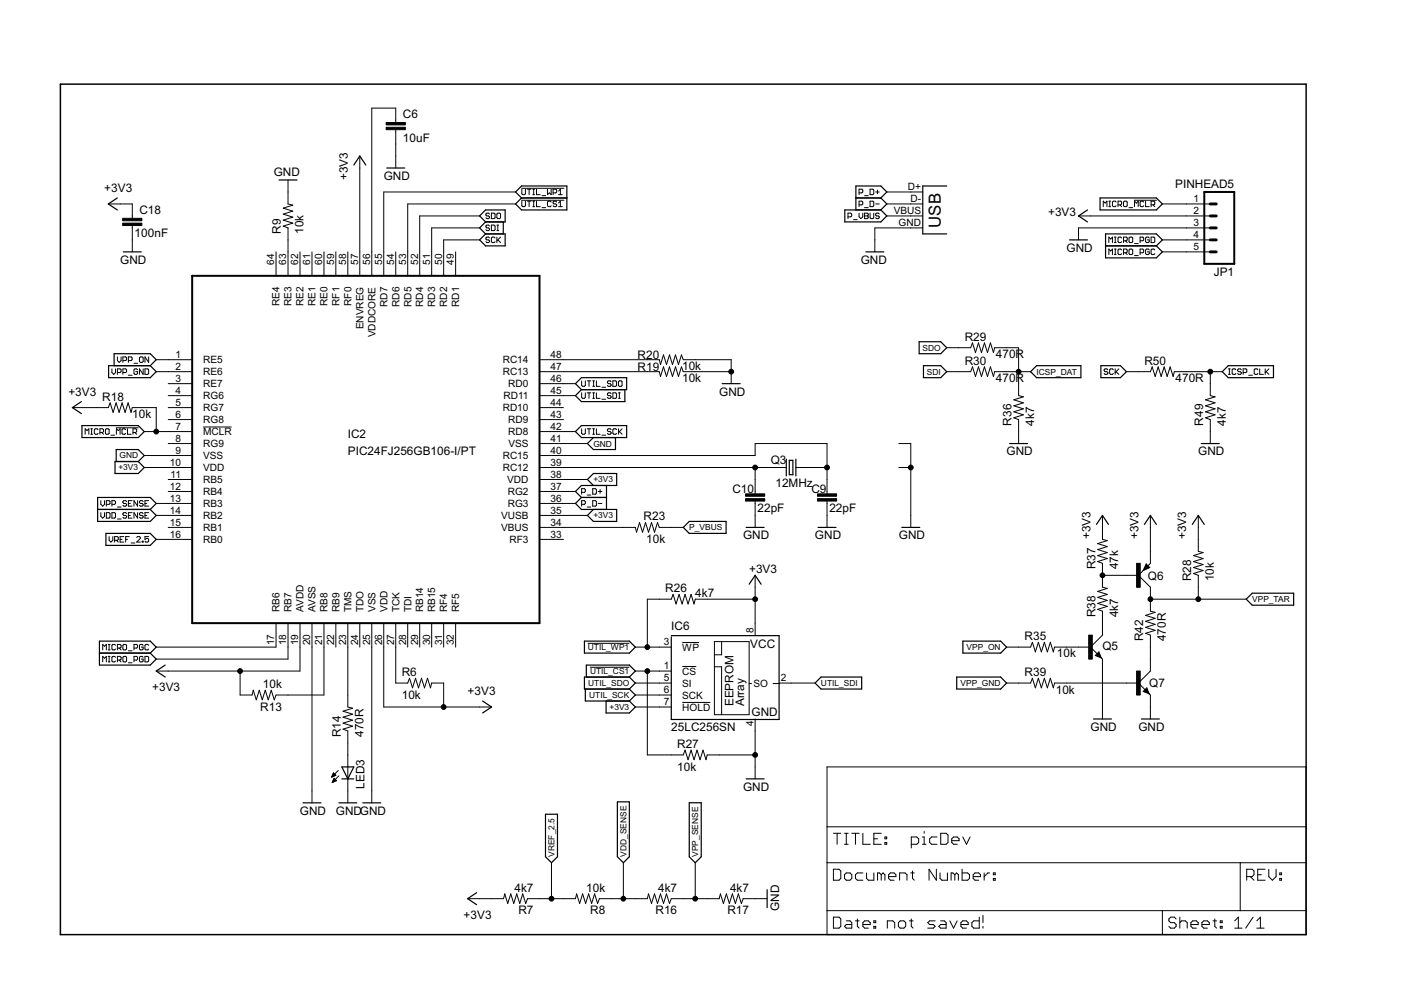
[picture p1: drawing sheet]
<svg xmlns="http://www.w3.org/2000/svg" width="297mm" height="210mm" viewBox="0 0 297 210" stroke-linecap="round" stroke-linejoin="round" font-family="sans-serif">
<g fill="none" stroke="#000" stroke-width=".21">
<path d="M61.1 38.2v5l1 .3-2.1 .6 2.1 .7-2.1 .6 2.1 .6-2.1 .7 2.1 .6-2.1 .6 1.1 .4v10.2M76.3 33.1v25.4M83.9 26v-3.1h-5.1v35.6M83.9 27.5v8.1M110.6 39.9h8.9M23 43.2h5v3.1M28 47.8v5.6M58.5 53.4v5.1M63.6 53.4v5.1M66.1 53.4v5.1M68.7 53.4v5.1M71.2 53.4v5.1"/>
<path d="M73.7 53.4v5.1M83.9 53.4v5.1M96.6 53.4v5.1M101.7 45.8h-12.7v12.7M101.7 48.3h-10.2v10.2M101.7 50.9h-7.6v7.6M103.8 50.5l-.2-.2h-.4l-.2 .2 .2 .4h.4l.2 .2-.2 .3h-.4l-.2-.2M103.8 45.4l-.2-.2h-.4l-.2 .2 .2 .4h.4l.2 .2-.2 .4h-.4l-.2-.2M103.8 47.9l-.2-.2h-.4l-.2 .2 .2 .4h.4l.2 .2-.2 .4h-.4l-.2-.2M104.2 45.2h.6l.2 .2v.8l-.2 .2h-.6zM104.2 47.7h.6l.2 .2v.8l-.2 .2h-.6zM105 50.5l-.2-.2h-.4l-.2 .2v.7l.2 .2h.4l.2-.2"/>
<path d="M105.3 50.3v1.1M105.3 47.7h.4M105.3 48.9h.4M105.5 45.2h.4l.2 .2v.8l-.2 .2h-.4l-.2-.2v-.8zM105.5 47.7v1.2M105.5 50.9l.6 .5M106.1 50.3l-.8 .8M109.3 43.2h-22.9v15.3M109.3 40.7h-27.9v17.8M110.6 42.5h8.9M110.6 40.1v1l.2 .2h.4l.2-.2v-1M110.6 42.7v.9l.2 .2h.4l.2-.2v-.9"/>
<path d="M111.8 42.7h.8M111.8 40.1h.8M112.2 40.1v1.2M112.2 42.7v1.1M113 43.8h.3M113 42.7h.3M113 40.1h.3M113 41.3h.3M113.2 40.1v1.2M113.2 42.7v1.1M113.7 42.7v1.1h.8M113.7 40.1v1.2h.8"/>
<path d="M114.9 44h.8M114.9 41.5h.8M116.1 40.1v1.2l.4-.4 .4 .4v-1.2M116.9 42.8l-.2-.1h-.4l-.2 .1v.8l.2 .2h.4l.2-.2M117.3 40.9h.5l.2-.2v-.4l-.2-.2h-.5v1.2M118 42.8l-.2-.1h-.3l-.2 .1 .2 .4h.3l.2 .2-.2 .4h-.3l-.2-.2M118.4 43.8h.8M118.4 43.1l.4-.4v1.1M118.4 40.5l.4-.4v1.2M118.4 41.3h.8M179.8 46h.6l.2-.2v-.4l-.2-.2h-.6v1.2M181 46.6h.7"/>
<path d="M182.1 43.4h.6l.2-.2v-.4l-.2-.1h-.6v1.1M182.1 40.9h.6l.2-.2v-.4l-.2-.2h-.6v1.2M182.1 45.2v.8l.4 .4 .4-.4v-.8M183.3 44h.8M183.3 45.2h.6l.2 .2-.2 .4 .2 .4-.2 .2h-.6zM183.3 45.8h.6M183.3 41.5h.8M184.5 42.7h.6l.2 .1v.8l-.2 .2h-.6zM184.5 45.2v1l.2 .2h.4l.2-.2v-1M184.5 40.1h.6l.2 .2v.8l-.2 .2h-.6zM185.7 43.2h.7M185.7 40.7h.7"/>
<path d="M186 40.3v.8M186.4 45.4l-.2-.2h-.4l-.1 .2 .1 .4h.4l.2 .2-.2 .4h-.4l-.1-.2M188 43.2h7.6M188 45.8h7.6M188 40.7h7.6M195.6 48.3h-10.1v5.1M228.7 45.8h27.9M233.9 43.8v-1.1l.4 .4 .4-.4v1.1M235.1 43.8h.4M235.1 42.7h.4M235.1 51.4v-1.1l.4 .4 .4-.4v1.1M235.1 54v-1.2l.4 .4 .4-.4v1.2"/>
<path d="M235.3 42.7v1.1M236.3 50.3h.3M236.3 51.4h.3M236.3 54h.3M236.3 52.8h.3M236.5 50.3v1.1M236.5 52.8v1.2M236.6 42.8l-.1-.1h-.4l-.2 .1v.8l.2 .2h.4l.1-.2M237 43.4h.6l.2-.2v-.4l-.2-.1h-.6v1.1M237.4 43.4l.4 .4M237.8 50.5l-.2-.2h-.4l-.2 .2v.7l.2 .2h.4l.2-.2M237.8 53l-.2-.2h-.4l-.2 .2v.8l.2 .2h.4l.2-.2"/>
<path d="M238.2 42.8l.2-.1h.4l.2 .1v.8l-.2 .2h-.4l-.2-.2zM238.2 51.1h.6l.2-.2v-.4l-.2-.2h-.6v1.1M238.2 53.6h.6l.2-.2v-.4l-.2-.2h-.6v1.2M238.6 51.1l.4 .3M238.6 53.6l.4 .4M239.4 44h.8M239.4 50.5l.2-.2h.4l.2 .2v.7l-.2 .2h-.4l-.2-.2zM239.4 53l.2-.2h.4l.2 .2v.8l-.2 .2h-.4l-.2-.2zM240.5 42.5h4.7M240.5 43.8v-1.1l.4 .4 .4-.4v1.1M240.5 51.6h.8M240.5 54.2h.8"/>
<path d="M241.7 51.1h.6l.2-.2v-.4l-.2-.2h-.6v1.1M241.7 53.6h.6l.2-.2v-.4l-.2-.2h-.6v1.2M242.5 42.8l-.2-.1h-.4l-.2 .1v.8l.2 .2h.4l.2-.2M242.9 42.7v1.1h.8M243.7 50.5l-.2-.2h-.4l-.2 .2v.7l.2 .2h.4l.2-.2v-.3h-.4M243.7 53l-.2-.2h-.4l-.2 .2v.8l.2 .2h.4l.2-.2v-.4h-.4M244.1 43.4h.5l.2-.2v-.4l-.2-.1h-.5v1.1M244.1 50.3h.5l.2 .2v.7l-.2 .2h-.5zM244.5 43.4l.3 .4M244.8 53l-.2-.2h-.4l-.1 .2v.8l.1 .2h.4l.2-.2M246.4 43.2h10.2M246.4 50.9h10.2"/>
<path d="M246.4 53.4h10.2M256.6 48.3h-27.9v2.6M23.7 78.2v.8l.4 .4 .4-.4v-.8M24.9 79h.6l.2-.2v-.4l-.2-.2h-.6v1.2M24.9 75.7v.8l.4 .3 .4-.3v-.8M26.1 79h.5l.2-.2v-.4l-.2-.2h-.5v1.2M26.1 76.5h.5l.2-.2v-.4l-.2-.2h-.5v1.1M27.2 79.6h.8M27.2 76.5h.6l.2-.2v-.4l-.2-.2h-.6v1.1M28.4 77h.8M29.2 78.4l-.2-.2h-.4l-.2 .2v.8l.2 .2h.4l.2-.2v-.4h-.4M29.6 75.9l.2-.2h.3l.3 .2v.7l-.3 .2h-.3l-.2-.2z"/>
<path d="M30.4 78.2v1.2l-.8-1.2v1.2M30.7 78.2h.6l.2 .2v.8l-.2 .2h-.6zM31.5 75.7v1.1l-.8-1.1v1.1M33.1 78.8h7.6M33.1 76.3h7.6M114.4 78.8h25.4l.2 1 .7-2 .6 2 .6-2 .7 2 .6-2 .6 2 .7-2 .4 1h10.1M114.4 76.3h25.4l.2 1 .7-2.1 .6 2.1 .6-2.1 .7 2.1 .6-2.1 .6 2.1 .7-2.1 .4 1.1h10.1v5M200.7 78.8h5.1l.4-1 .6 2 .7-2 .6 2 .6-2 .7 2 .6-2 .6 2 .3-1h7.6M200.7 73.7h5.1l.4-1 .6 2 .7-2 .6 2 .6-2 .7 2 .6-2 .6 2 .3-1h5.1v10.2l1 .2-2.1 .7 2.1 .6-2.1 .6 2.1 .7-2.1 .6 2.1 .6-2.1 .7 1.1 .4v5M234.9 78.4l-.2-.2h-.4l-.2 .2 .2 .4h.4l.2 .2-.2 .4h-.4l-.2-.2M236.1 78.4l-.2-.2h-.4l-.2 .2v.8l.2 .2h.4l.2-.2M236.4 78.2v1.2"/>
<path d="M236.6 78.8l.6 .6M237.2 78.2l-.8 .8M238.8 78.8h5.1l.4-1 .6 2 .7-2 .6 2 .6-2 .7 2 .6-2 .6 2 .3-1h10.1M256.6 78.8v5.1l1 .2-2 .7 2 .6-2 .6 2 .7-2 .6 2 .6-2 .7 1 .4v5M260.5 79.4h.4M260.5 78.2h.4M260.6 78.2v1.2M262 78.4l-.2-.2h-.4l-.2 .2v.8l.2 .2h.4l.2-.2M263.2 78.4l-.2-.2h-.4l-.2 .2 .2 .4h.4l.2 .2-.2 .4h-.4l-.2-.2M263.6 79h.6l.2-.2v-.4l-.2-.2h-.6v1.2M264.8 79.6h.7M266.7 78.4l-.2-.2h-.4l-.2 .2v.8l.2 .2h.4l.2-.2"/>
<path d="M267.1 78.2v1.2h.8M268.2 78.2v1.2M268.5 78.8l.5 .6M269 78.2l-.8 .8M15.3 86.4h7.7l.3-1 .7 2 .6-2 .7 2 .6-2 .6 2 .7-2 .6 2 .2-1h5.1v5.1M18.1 92.1v-1.2l.4 .4 .3-.4v1.2M19.2 92.1h.4M19.2 90.9h.4M19.4 90.9v1.2M20.8 91.1l-.2-.2h-.4l-.2 .2v.8l.2 .2h.4l.2-.2M21.2 91.7h.6l.1-.2v-.4l-.1-.2h-.6v1.2M21.6 91.7l.3 .4"/>
<path d="M22.4 91.1l.1-.2h.4l.2 .2v.8l-.2 .2h-.4l-.1-.2zM23.5 92.3h.8M24.6 90.7h4.7M24.7 92.1v-1.2l.4 .4 .4-.4v1.2M26.6 91.1l-.2-.2h-.3l-.2 .2v.8l.2 .2h.3l.2-.2M27 90.9v1.2h.8M28.2 91.7h.6l.2-.2v-.4l-.2-.2h-.6v1.2M28.6 91.7l.4 .4M30.6 91.5h10.1M30.6 96.6h10.1M30.6 99.1h10.1M35.7 81.3h5"/>
<path d="M35.7 83.9h5M35.7 86.4h5M35.7 89h5M35.7 94h5M43.1 90.5h6M114.4 81.3h7.6M114.4 83.9h7.6M114.4 91.5h7.6M114.4 86.4h5.1M114.4 89h5.1M114.4 94h10.1M114.4 96.6h45.7v-2.6h15.2v10.7"/>
<path d="M114.4 99.1h52.3M123.3 80.8v.9l.2 .2h.4l.2-.2v-.9M123.3 83.3v1l.2 .2h.4l.2-.2v-1M123.3 90.9v1l.2 .2h.4l.2-.2v-1M124.5 80.8h.8M124.5 83.3h.8M124.5 90.9h.8M124.9 80.8v1.1M124.9 83.3v1.2M124.9 90.9v1.2M125.7 81.9h.3M125.7 80.8h.3"/>
<path d="M125.7 84.5h.3M125.7 83.3h.3M125.7 92.1h.3M125.7 90.9h.3M125.9 80.8v1.1M125.9 83.3v1.2M125.9 90.9v1.2M126.4 80.8v1.1h.8M126.4 83.3v1.2h.8M126.4 90.9v1.2h.8M127.6 82.1h.8M127.6 84.6h.8"/>
<path d="M127.6 92.3h.8M129.6 80.9l-.2-.1h-.4l-.2 .1 .2 .4h.4l.2 .2-.2 .4h-.4l-.2-.2M129.6 83.5l-.2-.2h-.4l-.2 .2 .2 .4h.4l.2 .2-.2 .4h-.4l-.2-.2M129.6 91.1l-.2-.2h-.4l-.2 .2 .2 .4h.4l.2 .2-.2 .4h-.4l-.2-.2M129.9 80.8h.6l.2 .1v.8l-.2 .2h-.6zM129.9 83.3h.6l.2 .2v.8l-.2 .2h-.6zM130.7 91.1l-.2-.2h-.3l-.3 .2v.8l.3 .2h.3l.2-.2M131.1 80.9l.2-.1h.4l.2 .1v.8l-.2 .2h-.4l-.2-.2zM131.1 90.9v1.2M131.1 84.5h.4M131.1 83.3h.4M131.3 83.3v1.2"/>
<path d="M131.3 91.5l.6 .6M131.9 90.9l-.8 .8M160.1 99.1v5.6M168.7 99.1h6.6M190.6 94h2.5v17.8M190.6 99.1h2.5M21.4 106.2v.7l.4 .4 .4-.4v-.7M21.4 108.7v.8l.4 .4 .4-.4v-.8M22.5 106.9h.6l.2-.2v-.4l-.2-.1h-.6v1.1M22.5 108.7h.6l.2 .2v.8l-.2 .2h-.6zM23.1 113.8v.8l.4 .3 .4-.3v-.8M23.7 106.9h.6l.2-.2v-.4l-.2-.1h-.6v1.1"/>
<path d="M23.7 108.7h.6l.2 .2v.8l-.2 .2h-.6zM24.3 114.6h.6l.2-.2v-.4l-.2-.2h-.6v1.1M24.7 114.6l.4 .3M24.9 107.5h.8M24.9 110h.8M25.5 114.4h.4M26.2 113.8h-.7v1.1h.7M26.6 114.4h.4M26.8 106.3l-.2-.1h-.4l-.1 .1 .1 .4h.4l.2 .2-.2 .4h-.4l-.1-.2M26.8 108.9l-.2-.2h-.4l-.1 .2 .1 .4h.4l.2 .2-.2 .4h-.4l-.1-.2M27.2 106.7h.4M27.2 109.3h.4"/>
<path d="M27.4 113.8h-.8v1.1M27.8 115.1h.8M28 106.2h-.8v1.1h.8M28 108.7h-.8v1.2h.8M29 114l.2-.2h.4l.2 .2v.2l-.8 .7h.8M29.2 106.2v1.1l-.8-1.1v1.1M29.2 108.7v1.2l-.8-1.2v1.2M30.1 114.7h.3v.2h-.3zM30.4 106.3l-.3-.1h-.3l-.2 .1 .2 .4h.3l.3 .2-.3 .4h-.3l-.2-.2M30.4 108.9l-.3-.2h-.3l-.2 .2 .2 .4h.3l.3 .2-.3 .4h-.3l-.2-.2M30.7 106.7h.4M30.7 109.3h.4"/>
<path d="M31.5 113.8h-.8v.6l.4-.2 .4 .2v.3l-.2 .2h-.4l-.2-.2M31.5 106.2h-.8v1.1h.8M31.5 108.7h-.8v1.2h.8M33.1 114.4h7.6M33.1 106.7h7.6M33.1 109.3h7.6M35.7 104.2h5M35.7 101.7h5M35.7 111.8h5M114.4 114.4h5.1M114.4 106.7h7.6M114.4 104.2h7.6"/>
<path d="M114.4 109.3h10.1M114.4 101.7h10.1M114.4 111.8h20.3l.3 1 .6-2 .6 2 .7-2 .6 2 .6-2 .7 2 .6-2 .4 1h5.1M123.3 106.9h.6l.2-.2v-.4l-.2-.1h-.6v1.1M123.3 104.4h.6l.2-.2v-.4l-.2-.2h-.6v1.2M124.5 107.5h.8M124.5 105h.8M125.7 106.2h.6l.1 .1v.8l-.1 .2h-.6zM125.7 103.6h.6l.1 .2v.8l-.1 .2h-.6zM126.8 106.7h.8M126.8 104.2h.8M127.2 103.8v.8"/>
<path d="M160.1 106.2v5.6M175.3 106.2v5.6M233.7 109.3v5.1l1.1 .2-2.1 .7 2.1 .6-2.1 .6 2.1 .7-2.1 .6 2.1 .6-2.1 .7 1 .3v5.1l1.1 .3-2.1 .6 2.1 .6-2.1 .7 2.1 .6-2.1 .6 2.1 .7-2.1 .6 1 .4v5.1l-2.5 2.5M243 119.6l.8 .7-1.4 .7zM243.9 109.3v10.1l-2.5 2.6M254.1 109.3v7.6l1 .3-2.1 .6 2.1 .6-2.1 .7 2.1 .6-2.1 .6 2.1 .7-2.1 .6 1.1 .4v5M21.8 137.8v-1.2l.4 .4 .3-.4v1.2M22.9 139.2h.4M22.9 137.8h.4M22.9 136.6h.4M23.1 136.6v1.2M23.1 139.2v1.1"/>
<path d="M24.5 136.8l-.2-.2h-.4l-.2 .2v.8l.2 .2h.4l.2-.2M24.5 139.4l-.2-.2h-.4l-.2 .2v.7l.2 .2h.4l.2-.2M24.9 137.4h.6l.2-.2v-.4l-.2-.2h-.6v1.2M24.9 140h.6l.2-.3v-.3l-.2-.2h-.6v1.1M25.3 140l.4 .3M25.3 137.4l.4 .4M26.2 136.6h.4l.2 .2v.8l-.2 .2h-.4l-.1-.2v-.8zM26.2 139.2h.4l.2 .2v.7l-.2 .2h-.4l-.1-.2v-.7zM27.2 138h.8M28.4 137.4h.6l.2-.2v-.4l-.2-.2h-.6v1.2M28.4 140h.6l.2-.3v-.3l-.2-.2h-.6v1.1M30.4 136.8l-.3-.2h-.3l-.2 .2v.8l.2 .2h.3l.3-.2v-.4h-.4"/>
<path d="M30.4 139.4l-.3-.2h-.3l-.2 .2v.7l.2 .2h.3l.3-.2v-.4h-.4M30.7 139.2h.6l.2 .2v.7l-.2 .2h-.6zM31.5 136.8l-.2-.2h-.4l-.2 .2v.8l.2 .2h.4l.2-.2M58.5 132.1v5.1h-25.4M61.1 132.1v7.6h-28M63.6 132.1v10.2h-30.5M66.1 132.1v38.1M68.7 132.1v15.3h-10.2l-.4 1-.6-2.1-.6 2.1-.7-2.1-.6 2.1-.6-2.1-.7 2.1-.6-2.1-.3 1.1h-2.5v-5.1M71.2 132.1v5.1M73.7 132.1v17.8l1.1 .3-2.1 .6 2.1 .6-2.1 .7 2.1 .6-2.1 .6 2.1 .7-2.1 .6 1 .4v15.2M76.3 132.1v5.1M78.8 132.1v38.1"/>
<path d="M81.4 132.1v17.8h22.8M83.9 132.1v12.7h2.5l.4-1 .7 2 .6-2 .6 2 .7-2 .6 2 .6-2 .7 2 .2-1h2.6v5.1M86.4 132.1v5.1M89 132.1v5.1M91.5 132.1v5.1M94.1 132.1v5.1M96.6 132.1v5.1M124.6 136.4h8.8M134.7 137.2h7.6M144.7 136.2h3.5M151.5 136h7.3v15.5h-7.3zM153 136v2.8h-1.5"/>
<path d="M160.1 122v12.7M160.1 127h-12.7l-.2 1.1-.7-2.1-.6 2.1-.7-2.1-.6 2.1-.6-2.1-.7 2.1-.6-2.1-.4 1h-5.1v10.2M213.4 137.2h5.1l.4-1 .6 2 .7-2 .6 2 .6-2 .7 2 .6-2 .6 2 .3-1h7.6M231.2 137.2l2.5 2.5v12.7M233 138.2l.5 1.3-1.3-.5zM233.7 122h7.7M241.4 122l2.5 2.5v5.1l1 .2-2 .7 2 .6-2 .6 2 .7-2 .6 2 .6-2 .7 1 .4v7.6l-2.5 2.5M243.9 127h20.3M21.8 140.3v-1.1l.4 .4 .3-.4v1.1M22.9 140.3h.4M27.2 140.5h.8M125.1 141.5h8.3"/>
<path d="M134.7 142.3h7.6M134.7 144.8h7.6M134.7 147.4h7.6M134.7 149.9h7.6M137.2 142.3v17.8h7.7l.3-1.1 .7 2.1 .6-2.1 .7 2.1 .6-2.1 .6 2.1 .7-2.1 .6 2.1 .2-1h10.2M144.7 141.3h2.9M144.7 148.9h5.9M151.5 141.4h1.5v10.1M158.8 144.9h.5M160.1 152.4v12.7M163.9 144.9h1.3M165.2 144.8h7.6"/>
<path d="M213.4 144.8h5.1l.4-1 .6 2 .7-2 .6 2 .6-2 .7 2 .6-2 .6 2 .3-1h17.8M241.4 144.8l2.5 2.6v5M243.1 145.8l.5 1.3-1.2-.5zM70.4 164.7h.1M70.4 164.6h.3M70.4 164.5h.6M70.5 164.4h.7M70.5 165.8h.2M70.5 164.2h.6M70.5 165.7h.5M70.6 164.1h.3M70.6 165.6h.7"/>
<path d="M70.7 164h.1M70.7 165.4h.5M70.7 165.3h.4M70.8 165.2h.2M70.8 165.1h.1M70.8 165l.5 .5-.9 .4zM71.2 164.4l-.5-.5-.4 .9M71.2 164.4l-.9 .4M71.7 163.4l-1.4 1.4M71.8 164.5l-1.4 1.4M175.3 162.6h101.6v35.6h-101.6zM175.3 175.3h101.6"/>
<path d="M176.7 176.7h1.6M177.5 176.7v2.3M179 176.7h.8M179 179h.8M179.4 176.7v2.3M180.6 176.7h1.6M181.4 176.7v2.3M182.9 176.7v2.3h1.6M185.3 177.8h.8M186.8 176.7h-1.5v2.3h1.5M187.6 178.6h.4v.4h-.4zM187.6 177.5h.4v.3h-.4z"/>
<path d="M193.2 179h1.2l.4-.4v-.8l-.4-.3h-1.2v2.3M195.6 179h.7M195.6 177.5h.3v1.5M195.9 176.3v.4M198.7 177.5h-1.2l-.4 .3v.8l.4 .4h1.2M199.5 176.7h1.1l.4 .4v1.5l-.4 .4h-1.1zM201.8 178.2h1.5v-.4l-.4-.3h-.7l-.4 .3v.8l.4 .4h.7M204.1 177.5l.8 1.5 .8-1.5M99.1 190.5h7.7l.2-1 .7 2.1 .6-2.1 .6 2.1 .7-2.1 .6 2.1 .6-2.1 .7 2.1 .3-1.1h10.2l.3-1 .6 2.1 .6-2.1 .7 2.1 .6-2.1 .6 2.1 .7-2.1 .6 2.1 .4-1.1h10.1l.3-1 .6 2.1 .7-2.1 .6 2.1 .6-2.1 .7 2.1 .6-2.1 .6 2.1 .4-1.1h10.2l.2-1 .7 2.1 .6-2.1 .6 2.1 .7-2.1 .6 2.1 .6-2.1 .7 2.1 .4-1.1h5M116.9 182.9v7.6M132.2 182.9v7.6M147.4 182.9v7.6"/>
<path d="M175.3 182.9h101.6M175.3 193.1h101.6M176.7 184.3h1.2l.4 .4v1.5l-.4 .4h-1.2zM176.7 194.5h1.2l.4 .3v1.6l-.4 .4h-1.2zM179 185.5l.4-.4h.8l.4 .4v.7l-.4 .4h-.8l-.4-.4zM179.4 195.2h.8l.4 .4v1.2h-1.2l-.4-.4 .4-.4h1.2M181.4 195.2h.8M181.8 194.8v1.6l.4 .4M182.9 196h1.6v-.4l-.4-.4h-.8l-.4 .4v.8l.4 .4h.8M182.9 185.1h-1.1l-.4 .4v.7l.4 .4h1.1M183.7 185.1v1.1l.4 .4h1.2v-1.5M185.3 195.2h.4v.4h-.4z"/>
<path d="M185.3 196.4h.4v.4h-.4zM186.8 185.5l-.3-.4h-.4v1.5M186.8 185.5l.4-.4 .4 .4v1.1M186.8 185.5v1.1M188.1 196.8v-1.6h1.2l.4 .4v1.2M188.4 185.9h1.5v-.4l-.3-.4h-.8l-.4 .4v.7l.4 .4h.8M190.5 195.6l.4-.4h.7l.4 .4v.8l-.4 .4h-.7l-.4-.4zM190.7 186.6v-1.5h1.2l.4 .4v1.1M192.8 195.2h.8M193.1 185.1h.7M193.2 194.8v1.6l.4 .4M193.5 184.7v1.5l.3 .4"/>
<path d="M198.3 195.2h-1.2l-.4 .4 .4 .4h.8l.4 .4-.4 .4h-1.2M198.5 184.3v2.3l-1.5-2.3v2.3M199.3 185.1v1.1l.4 .4h1.2v-1.5M199.4 195.2h.8l.4 .4v1.2h-1.2l-.3-.4 .3-.4h1.2M201.4 195.2l.8 1.6 .7-1.6M202.4 185.5l-.4-.4h-.3v1.5M202.4 185.5v1.1M202.4 185.5l.4-.4 .4 .4v1.1M203.7 196h1.6v-.4l-.4-.4h-.8l-.4 .4v.8l.4 .4h.8M204 184.3v2.3h1.1l.4-.4v-.7l-.4-.4h-1.1M206.3 185.9h1.6v-.4l-.4-.4h-.8l-.4 .4v.7l.4 .4h.8M207.6 194.5v2.3h-1.1l-.4-.4v-.8l.4-.4h1.1"/>
<path d="M208.4 194.1v1.5M208.4 196.4v.4M208.7 185.1v1.5M209.8 185.1h-.4l-.7 .8M210.6 186.2h.4v.4h-.4zM210.6 185.1h.4v.4h-.4zM246.4 193.1v5.1M249.4 194.8l-.4-.3h-.8l-.4 .3v.4l.4 .4h.8l.4 .4v.4l-.4 .4h-.8l-.4-.4M250.1 195.6l.4-.4h.8l.4 .4v1.2M250.1 194.5v2.3M252.5 196h1.5v-.4l-.3-.4h-.8l-.4 .4v.8l.4 .4h.8M254.8 196h1.6v-.4l-.4-.4h-.8l-.4 .4v.8l.4 .4h.8"/>
<path d="M257.2 195.2h.7M257.6 194.8v1.6l.3 .4M258.7 196.4h.4v.4h-.4zM258.7 195.2h.4v.4h-.4zM261.8 196.8h1.5M261.8 195.2l.8-.7v2.3M263 182.9v10.2M264.3 185.9h1.2l.4-.4v-.8l-.4-.4h-1.2v2.3M265.1 185.9l.8 .7M265.7 194.5l-1.6 2.3M266.5 196.8h1.5M266.5 195.2l.7-.7v2.3"/>
<path d="M266.7 185.5h.7M268.2 184.3h-1.5v2.3h1.5M269 184.3v1.6l.8 .7 .8-.7v-1.6M271.3 186.2h.4v.4h-.4zM271.3 185.1h.4v.4h-.4z"/>
</g>
<g fill="none" stroke="#000" stroke-width=".25">
<path d="M59.2 38.2h3.8M75 35l1.3-1.9 1.3 1.9M82 35.6h3.8M200.7 39.4h-5.1v10.2h5.1M24.9 42l-1.9 1.2 1.9 1.3M26.1 53.4h3.9M101.7 45.8l1.3-1.3h4.1v2.6h-4.1zM101.7 50.9l1.3-1.3h4.1v2.5h-4.1zM103 47.1l-1.3 1.2 1.3 1.3M106.7 47.1v2.5M109.3 40.7l1.3-1.3h9.6v5.1h-9.6l-1.3-1.3 1.3-1.2zM110.6 42h9.6"/>
<path d="M179.1 44.5h7.7l1.2 1.3-1.2 1.3h-7.7zM181.5 42h5.3M183.6 53.4h3.8M186.8 42l1.2-1.3-1.2-1.3h-5.3v5.1M186.8 42l1.2 1.2-1.2 1.3M226.8 50.9h3.8M230.6 44.5l-1.9 1.3 1.9 1.3M233.2 42h12l1.2 1.2-1.2 1.3h-12zM234.4 49.6h10.8l1.2 1.3-1.2 1.2 1.2 1.3-1.2 1.3h-10.8zM234.4 52.1h10.8M23 77.5h8.9l1.2 1.3-1.2 1.3h-8.9zM24.2 77.5v-2.5h7.7l1.2 1.3-1.2 1.2"/>
<path d="M194.9 72.5h4.6l1.2 1.2-1.2 1.3h-4.6zM195.8 77.5h3.7l1.2 1.3-1.2 1.3h-3.7zM218.5 78.8l1.3-1.3h9.4v2.6h-9.4zM233.4 77.5h4.2l1.2 1.3-1.2 1.3h-4.2zM260.4 77.5h9.6v2.6h-9.6l-1.3-1.3zM17.3 85.2l-2 1.2 2 1.3M17.4 90.2h11.9l1.3 1.3-1.3 1.3h-11.9zM24.4 97.9h4.9l1.3 1.2-1.3 1.3h-4.9zM24.6 97.9v-2.6h4.7l1.3 1.3-1.3 1.3M122 91.5l1.3-1.3h9.6v2.6h-9.6zM122 81.3l1.3-1.2h9.6v2.5h-9.6zM123.3 82.6l-1.3 1.3 1.3 1.3h9.2v-2.6"/>
<path d="M125.8 92.8l-1.3 1.2 1.3 1.3h4.7v-2.5M153.1 81.3h3.8M166.7 97.3v3.6M167.3 97.6h.8v3h-.8zM168.7 97.3v3.6M214.1 94h3.8M254.7 94h3.8M20.7 108h11.2M20.7 105.5h11.2l1.2 1.2-1.2 1.3 1.2 1.3-1.2 1.3h-11.2zM22.5 113.1h9.4l1.2 1.3-1.2 1.2h-9.4zM123.3 105.5l-1.3 1.2 1.3 1.3h7.4v2.6h-4.9l-1.3-1.3 1.3-1.3M123.3 105.5h5.3"/>
<path d="M125.8 102.9l-1.3-1.2 1.3-1.3h4.9v2.5h-7.4l-1.3 1.3 1.3 1.3M128.6 102.9v5.1M146.1 110.6h7.8v2.5h-7.8l-1.2-1.3zM158.2 111.8h3.8M173.4 111.8h3.8M191.2 111.8h3.8M232.5 111.2l1.2-1.9 1.3 1.9M242.6 111.2l1.3-1.9 1.3 1.9M243 119.8l.5 .5-.9 .4zM252.8 111.2l1.3-1.9 1.2 1.9M21.1 135.9h10.8l1.2 1.3-1.2 1.3 1.2 1.2-1.2 1.3h-10.8zM21.1 138.5h10.8"/>
<path d="M123.9 135.9h9.5l1.3 1.3-1.3 1.3h-9.5zM142.3 134.8h22.9v17.7h-22.9v-17.5M158.8 123.9l1.3-1.9 1.3 1.9M204.2 135.9h8l1.2 1.3-1.2 1.3h-8zM233 138.5l.2 .7-.7-.2zM233 138.7l-.3 .3M243 120.1l.3 .2M264.2 127l1.3-1.2h8.8v2.5h-8.8zM35 141l-1.9 1.3 1.9 1.3M102.3 148.6l1.9 1.3-1.9 1.3M124.1 146.1v2.5h9.3M124.3 143.6v-2.6h9.1l1.3 1.3-1.3 1.3"/>
<path d="M128.5 148.6v2.6h4.9l1.3-1.3-1.3-1.3M133.4 143.6h-9.5v2.5h9.5M133.4 143.6l1.3 1.2-1.3 1.3M133.4 146.1l1.3 1.3-1.3 1.2M172.8 144.8l1.3-1.2h8.6v2.5h-8.6zM202.8 143.6h9.4l1.2 1.2-1.2 1.3h-9.4zM231.8 152.4h3.8M242 152.4h3.8M243.1 146.1l.3 .8-.8-.3zM243.1 146.3l-.2 .3M64.2 170.2h3.9M71.8 170.2h3.8"/>
<path d="M72.5 162.6h2.5l-1.3 2.5zM72.5 165.1h2.5M76.9 170.2h3.8M115.7 172.6h2.5v9.1l-1.3 1.2-1.2-1.2zM130.9 170h2.5v11.7l-1.2 1.2-1.3-1.2zM146.1 170.2h2.6v11.5l-1.3 1.2-1.3-1.2zM158.2 165.1h3.8M101 189.3l-1.9 1.2 1.9 1.3M162.6 188.6v3.8"/>
</g>
<path d="M40.7 58.5h73.7v73.6h-73.7zM255.3 40.7h6.4v15.2h-6.4z" fill="none" stroke="#000" stroke-width=".42"/>
<path d="M81.9 27h4v.5h-4zM81.9 26h4v.5h-4zM26 47.3h4.1v.5h-4.1zM26 46.3h4.1v.5h-4.1zM158.1 105.7h4v.5h-4zM158.1 104.7h4v.5h-4zM173.3 105.7h4.1v.5h-4.1zM173.3 104.7h4.1v.5h-4.1zM241 119.4h.7v5.1h-.7zM230.8 134.7h.8v5h-.8zM241 142.3h.7v5.1h-.7z" fill="#000" stroke="#000" stroke-width=".21"/>
<path d="M12.8 17.8h264.1v180.4h-264.1z" fill="none" stroke="#000" stroke-width=".32"/>
<path d="M256.6 48.3h1.3M256.6 45.8h1.3M256.6 43.2h1.3M256.6 53.4h1.3M256.6 50.9h1.3" fill="none" stroke="#000" stroke-width=".61"/>
<g fill="#000" stroke="#000" stroke-width=".21">
<circle cx="155" cy="78.8" r=".51"/>
<circle cx="216" cy="78.8" r=".51"/>
<circle cx="256.6" cy="78.8" r=".51"/>
<circle cx="33.1" cy="91.5" r=".51"/>
<circle cx="160.1" cy="99.1" r=".51"/>
<circle cx="175.3" cy="99.1" r=".51"/>
<circle cx="193.1" cy="99.1" r=".51"/>
<circle cx="137.2" cy="137.2" r=".51"/>
<circle cx="160.1" cy="127" r=".51"/>
<circle cx="233.7" cy="122" r=".51"/>
<circle cx="243.9" cy="127" r=".51"/>
<circle cx="254.1" cy="127" r=".51"/>
<circle cx="50.9" cy="142.3" r=".51"/>
<circle cx="94.1" cy="149.9" r=".51"/>
<circle cx="137.2" cy="142.3" r=".51"/>
<circle cx="160.1" cy="160.1" r=".51"/>
<circle cx="116.9" cy="190.5" r=".51"/>
<circle cx="132.2" cy="190.5" r=".51"/>
<circle cx="147.4" cy="190.5" r=".51"/>
</g>
<text font-size="4" x="199.5" y="48.3" transform="rotate(-90 199.5 48.3)">USB</text>
<g font-size="2.8">
<text x="85.4" y="25.1">C6</text>
<text x="85.4" y="30.2">10uF</text>
<text x="22.1" y="40.7">+3V3</text>
<text x="58.1" y="37.4">GND</text>
<text x="73.8" y="38.2" transform="rotate(-90 73.8 38.2)">+3V3</text>
<text x="81.4" y="38.2">GND</text>
<text x="249.2" y="39.9">PINHEAD5</text>
<text x="29.6" y="45.4">C18</text>
<text x="222.2" y="45.8">+3V3</text>
<text x="28.5" y="50.2">100nF</text>
<text x="59.6" y="49.6" transform="rotate(-90 59.6 49.6)">R9</text>
<text x="64.4" y="49.6" transform="rotate(-90 64.4 49.6)">10k</text>
<text x="226.1" y="53.4">GND</text>
<text x="25.5" y="55.9">GND</text>
<text x="182.5" y="55.9">GND</text>
<text x="257.4" y="58.5">JP1</text>
<text x="135.2" y="76">R20</text>
<text x="204.5" y="72.2">R29</text>
<text x="204.5" y="77.3">R30</text>
<text x="211.1" y="76">470R</text>
<text x="242.6" y="77.3">R50</text>
<text x="14.5" y="83.9">+3V3</text>
<text x="135.2" y="78.6">R19</text>
<text x="144.6" y="81.1">10k</text>
<text x="144.6" y="78.5">10k</text>
<text x="152.5" y="83.9">GND</text>
<text x="211.1" y="81.1">470R</text>
<text x="249.2" y="81.1">470R</text>
<text x="21.7" y="84.9">R18</text>
<text x="28" y="88.7">10k</text>
<text x="73.8" y="92.8">IC2</text>
<text x="214.5" y="90.2" transform="rotate(-90 214.5 90.2)">R36</text>
<text x="219.3" y="90.2" transform="rotate(-90 219.3 90.2)">4k7</text>
<text x="255.1" y="90.2" transform="rotate(-90 255.1 90.2)">R49</text>
<text x="259.9" y="90.2" transform="rotate(-90 259.9 90.2)">4k7</text>
<text x="73.8" y="96.6">PIC24FJ256GB106-I/PT</text>
<text x="163.4" y="98.4">Q3</text>
<text x="213.4" y="96.6">GND</text>
<text x="254.1" y="96.6">GND</text>
<text x="155.3" y="104.6">C10</text>
<text x="164.4" y="103.2">12MHz</text>
<text x="172" y="104.6">C9</text>
<text x="136.5" y="110.3">R23</text>
<text x="160.6" y="108.6">22pF</text>
<text x="175.8" y="108.6">22pF</text>
<text x="137" y="115.1">10k</text>
<text x="157.6" y="114.4">GND</text>
<text x="172.8" y="114.4">GND</text>
<text x="190.6" y="114.4">GND</text>
<text x="231.2" y="114.4" transform="rotate(-90 231.2 114.4)">+3V3</text>
<text x="241.4" y="114.4" transform="rotate(-90 241.4 114.4)">+3V3</text>
<text x="251.5" y="114.4" transform="rotate(-90 251.5 114.4)">+3V3</text>
<text x="141.1" y="125.6">R26</text>
<text x="158.8" y="121.5">+3V3</text>
<text x="232.2" y="120.7" transform="rotate(-90 232.2 120.7)">R37</text>
<text x="237" y="120.7" transform="rotate(-90 237 120.7)">47k</text>
<text x="243.4" y="123">Q6</text>
<text x="252.6" y="123.2" transform="rotate(-90 252.6 123.2)">R28</text>
<text x="257.4" y="123.2" transform="rotate(-90 257.4 123.2)">10k</text>
<text x="147.4" y="126.5">4k7</text>
<text x="232.2" y="130.9" transform="rotate(-90 232.2 130.9)">R38</text>
<text x="237" y="130.9" transform="rotate(-90 237 130.9)">4k7</text>
<text x="142.3" y="133.5">IC6</text>
<text x="159.1" y="137.3">VCC</text>
<text x="217.2" y="135.7">R35</text>
<text x="233.7" y="137.7">Q5</text>
<text x="242.4" y="135.9" transform="rotate(-90 242.4 135.9)">R42</text>
<text x="247.2" y="135.9" transform="rotate(-90 247.2 135.9)">470R</text>
<text x="85.2" y="143.3">R6</text>
<text x="217.2" y="143.3">R39</text>
<text x="224.1" y="139.2">10k</text>
<text x="32.3" y="146.6">+3V3</text>
<text x="55.7" y="145.8">10k</text>
<text x="85.2" y="148.1">10k</text>
<text x="99.1" y="147.4">+3V3</text>
<text x="155.5" y="149.8" transform="rotate(-90 155.5 149.8)">EEPROM</text>
<text x="157.8" y="149.8" transform="rotate(-90 157.8 149.8)">Array</text>
<text x="223.8" y="147.1">10k</text>
<text x="243.6" y="145.6">Q7</text>
<text x="55.2" y="150.6">R13</text>
<text x="142.3" y="155.1">25LC256SN</text>
<text x="159.3" y="151.8">GND</text>
<text x="231.2" y="155">GND</text>
<text x="241.4" y="155">GND</text>
<text x="72.3" y="156.3" transform="rotate(-90 72.3 156.3)">R14</text>
<text x="77.1" y="156.3" transform="rotate(-90 77.1 156.3)">470R</text>
<text x="143.6" y="158.6">R27</text>
<text x="77.3" y="167.2" transform="rotate(-90 77.3 167.2)">LED3</text>
<text x="143.6" y="163.4">10k</text>
<text x="157.6" y="167.7">GND</text>
<text x="63.6" y="172.8">GND</text>
<text x="71.2" y="172.8">GNDGND</text>
<text x="109.1" y="189">4k7</text>
<text x="124.3" y="189">10k</text>
<text x="139.5" y="189">4k7</text>
<text x="154.8" y="189">4k7</text>
<text x="98.3" y="194.9">+3V3</text>
<text x="109.9" y="193.8">R7</text>
<text x="125.2" y="193.8">R8</text>
<text x="139" y="193.8">R16</text>
<text x="154.2" y="193.8">R17</text>
<text x="165.2" y="193.1" transform="rotate(-90 165.2 193.1)">GND</text>
</g>
<g font-size="2.4">
<text x="192.5" y="40.3">D+</text>
<text x="189.5" y="45.4">VBUS</text>
<text x="190.5" y="48">GND</text>
<text x="193" y="42.9">D-</text>
<text x="253.1" y="42.9">1</text>
<text x="253.1" y="45.4">2</text>
<text x="253.1" y="48">3</text>
<text x="253.1" y="50.5">4</text>
<text x="253.1" y="53">5</text>
<text x="58.2" y="56.1" transform="rotate(-90 58.2 56.1)">64</text>
<text x="60.7" y="56.1" transform="rotate(-90 60.7 56.1)">63</text>
<text x="63.2" y="56.1" transform="rotate(-90 63.2 56.1)">62</text>
<text x="65.8" y="56.1" transform="rotate(-90 65.8 56.1)">61</text>
<text x="68.3" y="56.1" transform="rotate(-90 68.3 56.1)">60</text>
<text x="70.9" y="56.1" transform="rotate(-90 70.9 56.1)">59</text>
<text x="73.4" y="56.1" transform="rotate(-90 73.4 56.1)">58</text>
<text x="75.9" y="56.1" transform="rotate(-90 75.9 56.1)">57</text>
<text x="78.5" y="56.1" transform="rotate(-90 78.5 56.1)">56</text>
<text x="81" y="56.1" transform="rotate(-90 81 56.1)">55</text>
<text x="83.6" y="56.1" transform="rotate(-90 83.6 56.1)">54</text>
<text x="86.1" y="56.1" transform="rotate(-90 86.1 56.1)">53</text>
<text x="88.6" y="56.1" transform="rotate(-90 88.6 56.1)">52</text>
<text x="91.2" y="56.1" transform="rotate(-90 91.2 56.1)">51</text>
<text x="93.7" y="56.1" transform="rotate(-90 93.7 56.1)">50</text>
<text x="96.3" y="56.1" transform="rotate(-90 96.3 56.1)">49</text>
<text x="59.3" y="65" transform="rotate(-90 59.3 65)">RE4</text>
<text x="61.8" y="65" transform="rotate(-90 61.8 65)">RE3</text>
<text x="64.4" y="65" transform="rotate(-90 64.4 65)">RE2</text>
<text x="66.9" y="65" transform="rotate(-90 66.9 65)">RE1</text>
<text x="69.4" y="65" transform="rotate(-90 69.4 65)">RE0</text>
<text x="72" y="64.9" transform="rotate(-90 72 64.9)">RF1</text>
<text x="74.5" y="64.9" transform="rotate(-90 74.5 64.9)">RF0</text>
<text x="82.1" y="65.1" transform="rotate(-90 82.1 65.1)">RD7</text>
<text x="84.7" y="65.1" transform="rotate(-90 84.7 65.1)">RD6</text>
<text x="87.2" y="65.1" transform="rotate(-90 87.2 65.1)">RD5</text>
<text x="89.8" y="65.1" transform="rotate(-90 89.8 65.1)">RD4</text>
<text x="92.3" y="65.1" transform="rotate(-90 92.3 65.1)">RD3</text>
<text x="94.8" y="65.1" transform="rotate(-90 94.8 65.1)">RD2</text>
<text x="97.4" y="65.1" transform="rotate(-90 97.4 65.1)">RD1</text>
<text x="77.1" y="69.8" transform="rotate(-90 77.1 69.8)">ENVREG</text>
<text x="79.6" y="71.5" transform="rotate(-90 79.6 71.5)">VDDCORE</text>
<text x="37.2" y="75.9">1</text>
<text x="43.1" y="77">RE5</text>
<text x="106.6" y="77">RC14</text>
<text x="116.7" y="75.9">48</text>
<text x="37.2" y="78.4">2</text>
<text x="37.2" y="81">3</text>
<text x="37.2" y="83.5">4</text>
<text x="43.1" y="79.6">RE6</text>
<text x="43.1" y="82.1">RE7</text>
<text x="106.6" y="79.6">RC13</text>
<text x="107.8" y="82.1">RD0</text>
<text x="116.7" y="83.5">45</text>
<text x="116.7" y="81">46</text>
<text x="116.7" y="78.4">47</text>
<text x="37.2" y="86.1">5</text>
<text x="37.2" y="88.6">6</text>
<text x="43.1" y="84.6">RG6</text>
<text x="43.1" y="87.2">RG7</text>
<text x="43.1" y="89.7">RG8</text>
<text x="106.6" y="87.2">RD10</text>
<text x="106.7" y="84.6">RD11</text>
<text x="107.8" y="89.7">RD9</text>
<text x="116.7" y="88.6">43</text>
<text x="116.7" y="86.1">44</text>
<text x="37.2" y="91.1">7</text>
<text x="37.2" y="93.7">8</text>
<text x="43.1" y="92.3">MCLR</text>
<text x="43.1" y="94.8">RG9</text>
<text x="107.8" y="92.3">RD8</text>
<text x="107.8" y="94.8">VSS</text>
<text x="116.7" y="93.7">41</text>
<text x="116.7" y="91.1">42</text>
<text x="36" y="98.8">10</text>
<text x="36.2" y="101.3">11</text>
<text x="37.2" y="96.2">9</text>
<text x="43.1" y="97.3">VSS</text>
<text x="43.1" y="99.9">VDD</text>
<text x="106.6" y="99.9">RC12</text>
<text x="106.6" y="97.3">RC15</text>
<text x="116.7" y="101.3">38</text>
<text x="116.7" y="98.8">39</text>
<text x="116.7" y="96.2">40</text>
<text x="36" y="103.8">12</text>
<text x="36" y="106.4">13</text>
<text x="43.1" y="102.4">RB5</text>
<text x="43.1" y="105">RB4</text>
<text x="43.1" y="107.5">RB3</text>
<text x="107.5" y="102.4">VDD</text>
<text x="107.6" y="107.5">RG3</text>
<text x="107.6" y="105">RG2</text>
<text x="116.7" y="106.4">36</text>
<text x="116.7" y="103.8">37</text>
<text x="36" y="108.9">14</text>
<text x="36" y="111.5">15</text>
<text x="36" y="114">16</text>
<text x="43.1" y="110">RB2</text>
<text x="43.1" y="112.6">RB1</text>
<text x="106.3" y="112.6">VBUS</text>
<text x="106.3" y="110">VUSB</text>
<text x="116.7" y="114">33</text>
<text x="116.7" y="111.5">34</text>
<text x="116.7" y="108.9">35</text>
<text x="43.1" y="115.1">RB0</text>
<text x="108" y="115.1">RF3</text>
<text x="59.3" y="129.8" transform="rotate(-90 59.3 129.8)">RB6</text>
<text x="61.8" y="129.8" transform="rotate(-90 61.8 129.8)">RB7</text>
<text x="64.4" y="129.8" transform="rotate(-90 64.4 129.8)">AVDD</text>
<text x="66.9" y="129.8" transform="rotate(-90 66.9 129.8)">AVSS</text>
<text x="69.4" y="129.8" transform="rotate(-90 69.4 129.8)">RB8</text>
<text x="72" y="129.8" transform="rotate(-90 72 129.8)">RB9</text>
<text x="74.5" y="129.8" transform="rotate(-90 74.5 129.8)">TMS</text>
<text x="77.1" y="129.8" transform="rotate(-90 77.1 129.8)">TDO</text>
<text x="79.6" y="129.8" transform="rotate(-90 79.6 129.8)">VSS</text>
<text x="82.1" y="129.8" transform="rotate(-90 82.1 129.8)">VDD</text>
<text x="84.7" y="129.8" transform="rotate(-90 84.7 129.8)">TCK</text>
<text x="87.2" y="129.8" transform="rotate(-90 87.2 129.8)">TDI</text>
<text x="89.8" y="129.8" transform="rotate(-90 89.8 129.8)">RB14</text>
<text x="92.3" y="129.8" transform="rotate(-90 92.3 129.8)">RB15</text>
<text x="94.8" y="129.8" transform="rotate(-90 94.8 129.8)">RF4</text>
<text x="97.4" y="129.8" transform="rotate(-90 97.4 129.8)">RF5</text>
<text x="58.2" y="136.8" transform="rotate(-90 58.2 136.8)">17</text>
<text x="60.7" y="136.8" transform="rotate(-90 60.7 136.8)">18</text>
<text x="63.2" y="136.8" transform="rotate(-90 63.2 136.8)">19</text>
<text x="65.8" y="136.8" transform="rotate(-90 65.8 136.8)">20</text>
<text x="68.3" y="136.8" transform="rotate(-90 68.3 136.8)">21</text>
<text x="70.9" y="136.8" transform="rotate(-90 70.9 136.8)">22</text>
<text x="73.4" y="136.8" transform="rotate(-90 73.4 136.8)">23</text>
<text x="75.9" y="136.8" transform="rotate(-90 75.9 136.8)">24</text>
<text x="78.5" y="136.8" transform="rotate(-90 78.5 136.8)">25</text>
<text x="81" y="136.8" transform="rotate(-90 81 136.8)">26</text>
<text x="83.6" y="136.8" transform="rotate(-90 83.6 136.8)">27</text>
<text x="86.1" y="136.8" transform="rotate(-90 86.1 136.8)">28</text>
<text x="88.6" y="136.8" transform="rotate(-90 88.6 136.8)">29</text>
<text x="91.2" y="136.8" transform="rotate(-90 91.2 136.8)">30</text>
<text x="93.7" y="136.8" transform="rotate(-90 93.7 136.8)">31</text>
<text x="96.3" y="136.8" transform="rotate(-90 96.3 136.8)">32</text>
<text x="140.8" y="136.9">3</text>
<text x="144.7" y="138">WP</text>
<text x="159.7" y="134.3" transform="rotate(-90 159.7 134.3)">8</text>
<text x="140.8" y="141.9">1</text>
<text x="144.7" y="143.1">CS</text>
<text x="140.8" y="149.6">7</text>
<text x="140.8" y="147">6</text>
<text x="140.8" y="144.5">5</text>
<text x="144.7" y="148.1">SCK</text>
<text x="144.7" y="145.6">SI</text>
<text x="159.8" y="145.6">SO</text>
<text x="165.5" y="144.5">2</text>
<text x="144.7" y="150.7">HOLD</text>
<text x="159.7" y="154" transform="rotate(-90 159.7 154)">4</text>
</g>
<g font-size="2">
<text x="195.6" y="74.4">SDO</text>
<text x="196.5" y="79.4">SDI</text>
<text x="219.8" y="79.4">ICSP_DAT</text>
<text x="125.8" y="94.7">GND</text>
<text x="25.1" y="99.7">+3V3</text>
<text x="25.4" y="97.2">GND</text>
<text x="125.8" y="102.3">+3V3</text>
<text x="125.8" y="109.9">+3V3</text>
<text x="146.1" y="112.4">P_VBUS</text>
<text x="265.5" y="127.7">VPP_TAR</text>
<text x="124.6" y="137.8">UTIL_WP1</text>
<text x="204.9" y="137.8">VPP_ON</text>
<text x="125.1" y="142.9">UTIL_CS1</text>
<text x="124.7" y="145.5">UTIL_SDO</text>
<text x="124.9" y="148">UTIL_SCK</text>
<text x="174.1" y="145.5">UTIL_SDI</text>
<text x="203.6" y="145.5">VPP_GND</text>
<text x="129.2" y="150.5">+3V3</text>
<text x="117.6" y="181.7" transform="rotate(-90 117.6 181.7)">VREF_2.5</text>
<text x="132.8" y="181.7" transform="rotate(-90 132.8 181.7)">VDD_SENSE</text>
<text x="148" y="181.7" transform="rotate(-90 148 181.7)">VPP_SENSE</text>
</g>
</svg>
